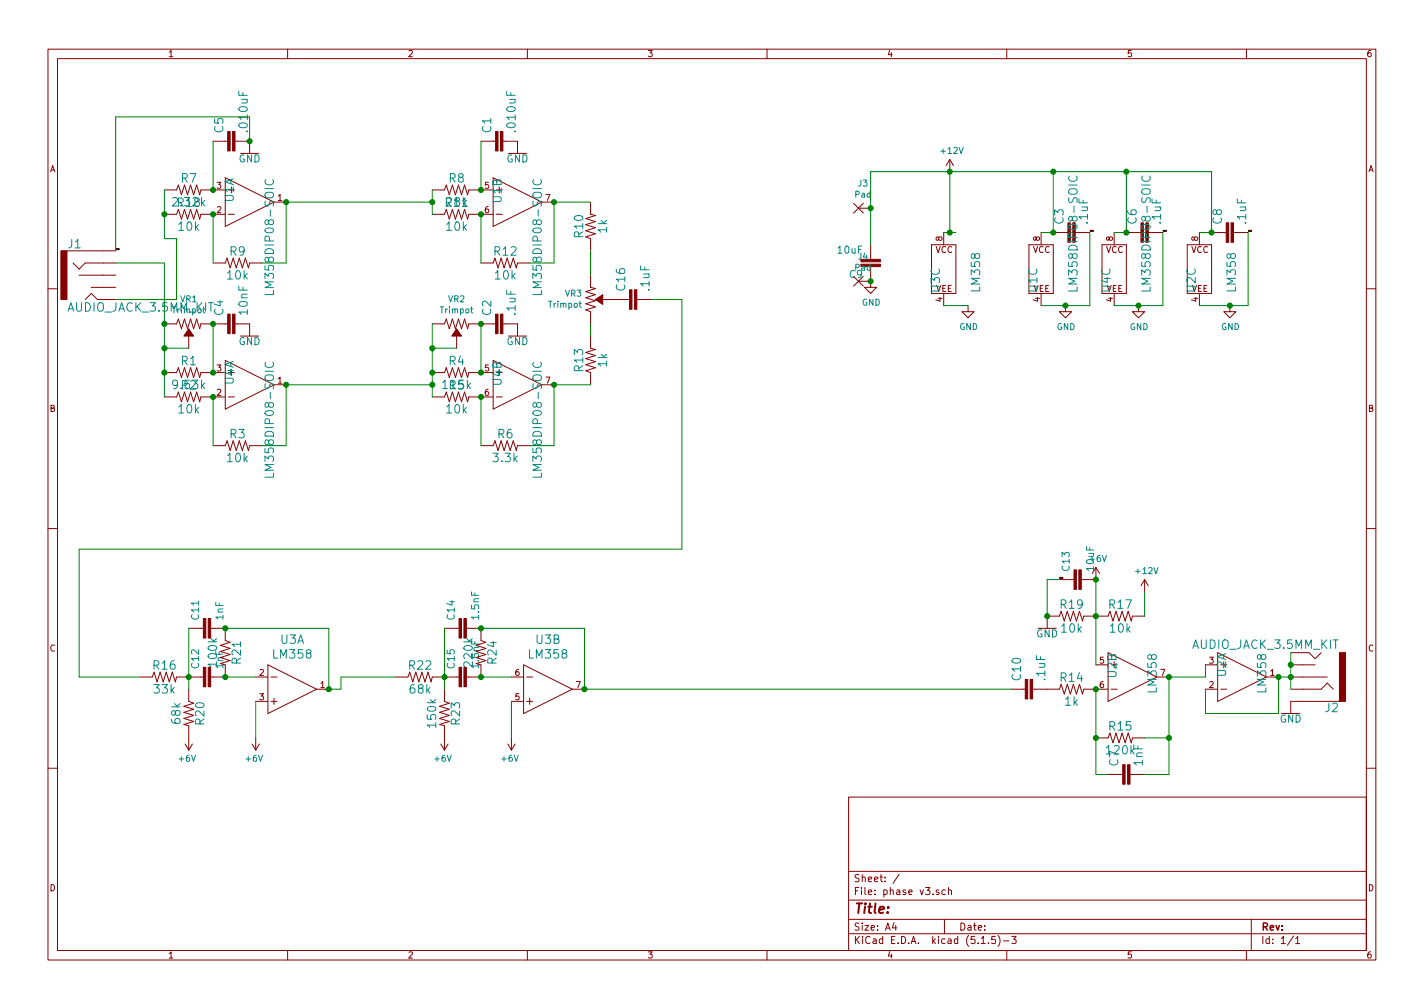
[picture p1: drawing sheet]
<svg xmlns="http://www.w3.org/2000/svg" width="297mm" height="210mm" viewBox="0 0 297 210" stroke-linecap="round" stroke-linejoin="round" font-family="sans-serif">
<g fill="none" stroke="#840000" stroke-width=".21">
<path d="M10 10.3h277v189.9h-277zM12 12.2h273v186.1h-273zM60 10.3v1.9M110 10.3v1.9M160 10.3v1.9M210 10.3v1.9M260 10.3v1.9M34.3 39.6h2.5l.4-1 .6 2 .7-2 .6 2 .7-2 .6 2 .6-2 .7 2 .2-1h5.1M44.4 29.5h3.1M47 37.1l10.1 5.1-10.1 5zM49 29.5h3.1v2.5M50.2 32h3.8"/>
<path d="M90.2 39.6h2.5l.4-1 .6 2 .7-2 .6 2 .6-2 .7 2 .6-2 .6 2 .3-1h5.1M100.3 29.5h3.1M102.9 37.1l10.1 5.1-10.1 5zM104.9 29.5h3v2.5M106 32h3.9M198.1 33.3l-.7 1.2M198.1 33.3v2.5M198.1 33.3l.8 1.2M14 52.3h10.1M15.2 54.9l1.3 1.2 1.3-1.2h6.3M16.5 57.4h7.6M19 59.9h5.1"/>
<path d="M34.3 44.7h2.5l.4-1 .6 2 .7-2 .6 2 .7-2 .6 2 .6-2 .7 2 .2-1h5.1M44.4 54.9h2.6l.4-1.1 .6 2.1 .6-2.1 .7 2.1 .6-2.1 .6 2.1 .7-2.1 .6 2.1 .3-1h2.5M47.6 44.7h1.3M57.1 42.2h2.6M90.2 44.7h2.5l.4-1 .6 2 .7-2 .6 2 .6-2 .7 2 .6-2 .6 2 .3-1h5.1M100.3 54.9h2.6l.4-1.1 .6 2.1 .6-2.1 .7 2.1 .6-2.1 .6 2.1 .7-2.1 .6 2.1 .2-1h2.6M103.5 44.7h1.3M113 42.2h2.6M123.2 57.4v2.5l1 .3-2 .6 2 .7-2 .6 2 .6-2 .7 2 .6-2 .6 1 .4v2.6M123.2 42.2v2.5l1 .3-2 .6 2 .6-2 .7 2 .6-2 .6 2 .7-2 .6 1 .4v2.5M178.1 42.4l2 2M178.1 57.7l2 2"/>
<path d="M179.1 43.4h2.5M179.1 58.7h2.5M180.1 42.4l-2 2M180.1 57.7l-2 2M181.6 58.7v1.2h1.3l-1.3 1.3-1.3-1.3h1.3M181.6 51v3.1M181.6 56.1v2.6M194.3 51h5.1v10.2h-5.1zM196.8 48.5v2.5M214.6 51h5.1v10.2h-5.1zM217.2 48.5v2.5M219.7 48.5h2.5"/>
<path d="M224.8 48.5h2.5M229.9 51h5v10.2h-5zM232.4 48.5v2.5M234.9 48.5h2.6M240 48.5h2.6M247.6 51h5.1v10.2h-5.1zM250.2 48.5v2.5M252.7 48.5h3.1M257.3 48.5h3M10 60.2h2M17.8 62.5l1.2-1.3 1.3 1.3M34.3 77.7h2.5l.4-1 .6 2 .7-2 .6 2 .7-2 .6 2 .6-2 .7 2 .2-1h5.1"/>
<path d="M34.3 67.6h2.5l.4-1.1 .6 2.1 .7-2.1 .6 2.1 .7-2.1 .6 2.1 .6-2.1 .7 2.1 .2-1h5.6M39.4 70.1v2.5M47 75.2l10.1 5.1-10.1 5zM49 67.6h3.1v2.5M50.2 70.1h3.8M90.2 77.7h2.5l.4-1 .6 2 .7-2 .6 2 .6-2 .7 2 .6-2 .6 2 .3-1h5.1M90.2 67.6h2.5l.4-1.1 .6 2.1 .7-2.1 .6 2.1 .6-2.1 .7 2.1 .6-2.1 .6 2.1 .3-1h5.6M95.2 70.1v2.5M102.9 75.2l10.1 5.1-10.1 5zM104.9 67.6h3v2.5M106 70.1h3.9M123.2 70.1v2.5l1 .3-2 .6 2 .7-2 .6 2 .6-2 .7 2 .6-2 .6 1 .4v2.6"/>
<path d="M125.7 62.5h5.6M132.8 62.5h3.1M196.8 61.2v2.5M201.9 63.7v1.3h1.3l-1.3 1.3-1.2-1.3h1.2M217.2 61.2v2.5M222.2 63.7v1.3h1.3l-1.3 1.3-1.2-1.3h1.2M232.4 61.2v2.5M237.5 63.7v1.3h1.3l-1.3 1.3-1.3-1.3h1.3M250.2 61.2v2.5M256.5 63.7v1.3h1.3l-1.3 1.3-1.2-1.3h1.2M285 60.2h2M34.3 82.8h2.5l.4-1 .6 2 .7-2 .6 2 .7-2 .6 2 .6-2 .7 2 .2-1h5.1"/>
<path d="M44.4 93h2.6l.4-1.1 .6 2.1 .6-2.1 .7 2.1 .6-2.1 .6 2.1 .7-2.1 .6 2.1 .3-1h2.5M47.6 82.8h1.3M57.1 80.3h2.6M90.2 82.8h2.5l.4-1 .6 2 .7-2 .6 2 .6-2 .7 2 .6-2 .6 2 .3-1h5.1M100.3 93h2.6l.4-1.1 .6 2.1 .6-2.1 .7 2.1 .6-2.1 .6 2.1 .7-2.1 .6 2.1 .2-1h2.6M103.5 82.8h1.3M113 80.3h2.6M10 110.3h2M228.6 118.4v2.5h-3M228.6 118.4l-.8 1.2M228.6 118.4l.8 1.2M285 110.3h2"/>
<path d="M39.4 131.1h3M43.9 131.1h3.1v2.5l1 .4-2 .6 2 .6-2 .7 2 .6-2 .7 2 .6-2 .6M47 138.7v2.5h-3.1M55.9 138.7l10.1 5.1-10.1 5zM92.7 131.1h3.1M97.3 131.1h3v2.5l1 .4-2 .6 2 .6-2 .7 2 .6-2 .7 2 .6-2 .6M100.3 138.7v2.5h-3M109.2 138.7l10.2 5.1-10.2 5zM216.5 131.1h3.8M221 120.9h3M228.6 138.7h2.5M231.1 136.1l10.2 5.1-10.2 5.1z"/>
<path d="M238.8 128.5h-2.6l-.2 1-.7-2-.6 2-.6-2-.7 2-.6-2-.6 2-.7-2-.4 1h-5l-.3 1-.6-2-.7 2-.6-2-.6 2-.7-2-.6 2-.6-2-.4 1h-2.6v2.6M238.8 120.9l-.8 1.3M238.8 120.9v2.5M238.8 120.9l.7 1.3M251.5 138.7h2.5M254 136.1l10.2 5.1-10.2 5.1zM269.2 138.7h5.1M273 136.1l1.3 1.3 1.3-1.3M29.2 141.2h2.5l.4-1 .7 2 .6-2 .6 2 .7-2 .6 2 .6-2 .7 2 .2-1h5.6M38.6 155.2l.8 1.3M39.4 143.8v2.5l1 .4-2 .6 2 .6-2 .7 2 .6-2 .7 2 .6-2 .6 1 .3v5.1M40.1 155.2l-.7 1.3"/>
<path d="M52.6 155.2l.7 1.3M53.3 141.2h2.6M53.3 146.3h2.6M53.3 153.9v2.6M54.1 155.2l-.8 1.3M56.5 141.2h1.3M56.5 146.3h1.3M57.1 145.7v1.2M66 143.8h2.6M82.5 141.2h2.6l.4-1 .6 2 .6-2 .7 2 .6-2 .6 2 .7-2 .6 2 .3-1h5.6M91.9 155.2l.8 1.3M92.7 143.8v2.5l1 .4-2 .6 2 .6-2 .7 2 .6-2 .7 2 .6-2 .6 1 .3v5.1"/>
<path d="M93.5 155.2l-.8 1.3M105.9 155.2l.8 1.3M106.7 141.2h2.5M106.7 153.9v2.6M106.7 146.3h2.5M107.4 155.2l-.7 1.3M109.9 141.2h1.2M109.9 146.3h1.2M110.5 145.7v1.2M119.4 143.8h2.5M210.8 143.8h3.1M215.4 143.8h5.6l.4-1.1 .6 2.1 .6-2.1 .7 2.1 .6-2.1 .6 2.1 .7-2.1 .6 2.1 .3-1h5"/>
<path d="M228.6 153.9h2.5l.4-1 .7 2 .6-2 .6 2 .7-2 .6 2 .6-2 .7 2 .2-1h2.6M231.8 143.8h1.2M241.3 141.2h2.5M251.5 143.8h2.5M254.6 143.8h1.3M264.2 141.2h2.5M267.3 148.8h3.8M269.2 141.2h7.7M269.2 143.8h6.4l1.3-1.3 1.2 1.3M279.4 146.3h-10.2v2.5M10 160.2h2M177 166.3h108v32h-108z"/>
<path d="M231.1 161.5h3.1M235.7 161.5h3.1M285 160.2h2M60 198.3v1.9M110 198.3v1.9M160 198.3v1.9M177 194.8h108M177 191.8h108M177 187.8h108M177 181.8h108M186.5 192.5l-.4 1h1M186.8 193v1"/>
<path d="M187.6 182.3l-1.3 2M195.8 185.7l-.3-.1-.2 .2v.2l.5 .2v.3h-.5M197 191.8v3M197.2 185.7l-.4-.1-.3 .3v.6l.3 .1 .4-.1M197.8 185.7l.2-.1 .4 .1 .1 .9M197.8 185.1v1.5M204.7 196.8h.8M206.2 196.7v.1M207.6 195.3h-.7l-.1 .7 .2-.1 .5 .1 .1 .7-.2 .1-.6-.1M208.2 195.1a1.71 1.71 0 0 1 0 2.3M209.3 196.3h1.2M210 198.3v1.9"/>
<path d="M211 195.3h1l-.5 .6 .4 .1v.7l-.2 .1-.7-.1M260 198.3v1.9M261 191.8v6.5M269.8 195.2l-1.2 2M270.3 195.8l.4-.5v1.5M270.3 196.8h.8"/>
</g>
<g fill="#840000" stroke="#840000" stroke-width=".21">
<path d="M239 46.5h.5v4h-.5z"/>
<path d="M238 46.5h.5v4h-.5z"/>
<path d="M96.8 129h.5v4.1h-.5z"/>
<path d="M95.8 129h.5v4.1h-.5z"/>
<path d="M96.8 139.2h.5v4.1h-.5z"/>
<path d="M95.8 139.2h.5v4.1h-.5z"/>
<path d="M223.8 46.5h.5v4h-.5z"/>
<path d="M222.8 46.5h.5v4h-.5z"/>
<path d="M12.7 52.3h1.3v10.2h-1.3z"/>
<path d="M225 118.9h.6v4h-.6z"/>
<path d="M224 118.9h.5v4h-.5z"/>
<path d="M214.9 141.7h.5v4.1h-.5z"/>
<path d="M213.9 141.7h.5v4.1h-.5z"/>
<path d="M132.3 60.4h.5v4.1h-.5z"/>
<path d="M131.3 60.4h.5v4.1h-.5z"/>
<path d="M43.4 129h.5v4.1h-.5z"/>
<path d="M42.4 129h.5v4.1h-.5z"/>
<path d="M43.4 139.2h.5v4.1h-.5z"/>
<path d="M42.4 139.2h.5v4.1h-.5z"/>
<path d="M179.6 54.1h4v.5h-4z"/>
<path d="M179.6 55.1h4v.5h-4z"/>
<path d="M279.4 136.1h1.3v10.2h-1.3z"/>
<path d="M235.2 159.5h.5v4.1h-.5z"/>
<path d="M234.2 159.5h.5v4.1h-.5z"/>
<path d="M39.4 68.6l1 1.5h-2z"/>
<path d="M95.2 68.6l1.1 1.5h-2.1z"/>
<path d="M124.2 62.5l1.5-1v2z"/>
<path d="M256.8 46.5h.5v4h-.5z"/>
<path d="M255.8 46.5h.5v4h-.5z"/>
<path d="M48.5 27.4h.5v4.1h-.5z"/>
<path d="M47.5 27.4h.5v4.1h-.5z"/>
<path d="M104.4 27.4h.5v4.1h-.5z"/>
<path d="M103.4 27.4h.5v4.1h-.5z"/>
<path d="M48.5 65.5h.5v4.1h-.5z"/>
<path d="M47.5 65.5h.5v4.1h-.5z"/>
<path d="M104.4 65.5h.5v4.1h-.5z"/>
<path d="M103.4 65.5h.5v4.1h-.5z"/>
</g>
<g fill="none" stroke="#008484" stroke-width=".21">
<path d="M55.4 37.5a.73 .73 0 0 0 0 .8 .73 .73 0 0 0 .9 .3 .69 .69 0 0 0 .7-.4 .69 .69 0 0 0-.1-.7M111.3 37.5a.73 .73 0 0 0 0 .8 .73 .73 0 0 0 .9 .3 .69 .69 0 0 0 .7-.4 .69 .69 0 0 0-.1-.7M223.1 36.7a.73 .73 0 0 0 0 .9 .73 .73 0 0 0 .8 .2 .69 .69 0 0 0 .7-.3 .69 .69 0 0 0-.1-.8M238.3 36.7a.73 .73 0 0 0 0 .9 .73 .73 0 0 0 .9 .2 .69 .69 0 0 0 .7-.3 .69 .69 0 0 0-.1-.8M224.7 59.8v.9h-1.8M239.9 59.8v.9h-1.7M55.4 75.6a.73 .73 0 0 0 0 .8 .73 .73 0 0 0 .9 .3 .69 .69 0 0 0 .7-.4 .69 .69 0 0 0-.1-.7M57 60.6v.8h-1.7M98.2 64.4h.5M98.3 64v1.1l.4 .2M111.3 75.6a.73 .73 0 0 0 0 .8 .73 .73 0 0 0 .9 .3 .69 .69 0 0 0 .7-.4 .69 .69 0 0 0-.1-.7M112.9 60.6v.8h-1.7"/>
<path d="M120.8 63.3h.5M121 62.8v1.1l.3 .2M57 98.7v.8h-1.7M112.9 98.7v.8h-1.7"/>
</g>
<g fill="none" stroke="#008400" stroke-width=".21">
<path d="M34.3 39.6v10.2h2.5v12.7h-12.7M44.4 29.5v10.1M52.1 29.5v-5.1h-28v27.9M90.2 39.6v5.1M100.3 29.5v10.1M198.1 35.8v12.7M219.7 35.8v12.7h-2.5M234.9 35.8v12.7h-2.5M24.1 54.9h10.2v27.9M44.4 44.7v10.2M90.2 42.2h-30.5v12.7h-5.1M100.3 44.7v10.2"/>
<path d="M123.2 42.2h-7.6v12.7h-5.1M123.2 52.3v5.1M196.8 48.5h2.6M227.3 48.5v15.2h-10.1M242.6 48.5v15.2h-10.2M250.2 48.5h2.5v-12.7h-71.1v15.2M260.3 48.5v15.2h-10.1M34.3 72.6h5.1M44.4 67.6v10.1M90.2 72.6h5M90.2 67.6v15.2M100.3 67.6v10.1"/>
<path d="M123.2 67.6v2.5M135.9 62.5h6.3v52h-125.7v26.7h12.7M196.8 63.7h5.1M44.4 82.8v10.2M90.2 80.3h-30.5v12.7h-5.1M100.3 82.8v10.2M123.2 80.3h-7.6v12.7h-5.1M39.4 131.1v12.7M47 131.1h21.6v12.7h2.5v-2.6h11.4M92.7 131.1v12.7M100.3 131.1h21.6v12.7h88.9M221 120.9h-2.6v7.6"/>
<path d="M228.6 120.9v17.8M238.8 123.4v5.1M251.5 138.7v2.5h-7.7v20.3h-5M269.2 136.1v7.7M47 141.2h6.3M53.3 146.3v7.6M100.3 141.2h6.4M106.7 146.3v7.6M228.6 143.8v17.7h2.5M238.8 153.9h5M269.2 141.2h-2.5v7.6h-15.2v-5"/>
</g>
<g fill="#008400" stroke="#008400" stroke-width=".25">
<circle cx="44.5" cy="77.7" r=".51"/>
<circle cx="222.3" cy="63.7" r=".51"/>
<circle cx="256.5" cy="63.7" r=".51"/>
<circle cx="228.6" cy="128.5" r=".51"/>
<circle cx="219.7" cy="48.5" r=".51"/>
<circle cx="237.5" cy="63.7" r=".51"/>
<circle cx="228.6" cy="143.8" r=".51"/>
<circle cx="228.6" cy="153.9" r=".51"/>
<circle cx="218.4" cy="128.5" r=".51"/>
<circle cx="90.2" cy="80.3" r=".51"/>
<circle cx="181.6" cy="43.4" r=".51"/>
<circle cx="181.6" cy="58.7" r=".51"/>
<circle cx="228.6" cy="120.9" r=".51"/>
<circle cx="34.3" cy="67.6" r=".51"/>
<circle cx="44.5" cy="67.6" r=".51"/>
<circle cx="100.3" cy="67.6" r=".51"/>
<circle cx="52.1" cy="29.5" r=".51"/>
<circle cx="269.2" cy="141.2" r=".51"/>
<circle cx="269.2" cy="138.7" r=".51"/>
<circle cx="100.3" cy="82.8" r=".51"/>
<circle cx="266.7" cy="141.2" r=".51"/>
<circle cx="39.4" cy="141.2" r=".51"/>
<circle cx="100.3" cy="39.6" r=".51"/>
<circle cx="34.3" cy="44.7" r=".51"/>
<circle cx="44.5" cy="39.6" r=".51"/>
<circle cx="100.3" cy="141.2" r=".51"/>
<circle cx="100.3" cy="131.1" r=".51"/>
<circle cx="44.5" cy="44.7" r=".51"/>
<circle cx="115.6" cy="80.3" r=".51"/>
<circle cx="90.2" cy="42.2" r=".51"/>
<circle cx="92.7" cy="141.2" r=".51"/>
<circle cx="59.7" cy="42.2" r=".51"/>
<circle cx="47" cy="131.1" r=".51"/>
<circle cx="115.6" cy="42.2" r=".51"/>
<circle cx="47" cy="141.2" r=".51"/>
<circle cx="44.5" cy="82.8" r=".51"/>
<circle cx="59.7" cy="80.3" r=".51"/>
<circle cx="235" cy="48.5" r=".51"/>
<circle cx="243.8" cy="141.2" r=".51"/>
<circle cx="243.8" cy="153.9" r=".51"/>
<circle cx="219.7" cy="35.8" r=".51"/>
<circle cx="90.2" cy="72.6" r=".51"/>
<circle cx="90.2" cy="77.7" r=".51"/>
<circle cx="198.1" cy="48.5" r=".51"/>
<circle cx="198.1" cy="35.8" r=".51"/>
<circle cx="235" cy="35.8" r=".51"/>
<circle cx="252.7" cy="48.5" r=".51"/>
<circle cx="34.3" cy="72.6" r=".51"/>
<circle cx="34.3" cy="77.7" r=".51"/>
<circle cx="100.3" cy="77.7" r=".51"/>
<circle cx="100.3" cy="44.7" r=".51"/>
<circle cx="121.9" cy="143.8" r=".51"/>
<circle cx="68.6" cy="143.8" r=".51"/>
</g>
<text font-size="2.8" fill="#840000" x="178" y="190.5">Title:</text>
<g font-size="2.5" fill="#008484">
<text x="46.6" y="27.7" transform="rotate(-90 46.6 27.7)">C5</text>
<text x="51.7" y="27.2" transform="rotate(-90 51.7 27.2)">.010uF</text>
<text x="102.5" y="27.7" transform="rotate(-90 102.5 27.7)">C1</text>
<text x="107.6" y="27.2" transform="rotate(-90 107.6 27.2)">.010uF</text>
<text x="37.8" y="38.1">R7</text>
<text x="93.7" y="38.1">R8</text>
<text x="36.3" y="43.1">2.32k</text>
<text x="37.1" y="43.2">R18</text>
<text x="48.8" y="42.2" transform="rotate(-90 48.8 42.2)">U1A</text>
<text x="93" y="43.2">R11</text>
<text x="104.6" y="42.3" transform="rotate(-90 104.6 42.3)">U1B</text>
<text x="221.9" y="46.7" transform="rotate(-90 221.9 46.7)">C3</text>
<text x="226.9" y="46.6" transform="rotate(-90 226.9 46.6)">.1uF</text>
<text x="237.1" y="46.7" transform="rotate(-90 237.1 46.7)">C6</text>
<text x="242.2" y="46.6" transform="rotate(-90 242.2 46.6)">.1uF</text>
<text x="254.9" y="46.7" transform="rotate(-90 254.9 46.7)">C8</text>
<text x="260" y="46.6" transform="rotate(-90 260 46.6)">.1uF</text>
<text x="14.2" y="51.8">J1</text>
<text x="37.3" y="48.2">10k</text>
<text x="48" y="53.3">R9</text>
<text x="93.2" y="48.2">10k</text>
<text x="103.1" y="53.3">R12</text>
<text x="121.7" y="49.5" transform="rotate(-90 121.7 49.5)">R10</text>
<text x="126.6" y="48.6" transform="rotate(-90 126.6 48.6)">1k</text>
<text x="47.5" y="58.3">10k</text>
<text x="103.4" y="58.3">10k</text>
<text x="224.8" y="59.5" transform="rotate(-90 224.8 59.5)">LM358DIP08-SOIC</text>
<text x="240" y="59.5" transform="rotate(-90 240 59.5)">LM358DIP08-SOIC</text>
<text x="14.2" y="65">AUDIO_JACK_3.5MM_KIT</text>
<text x="46.6" y="65.8" transform="rotate(-90 46.6 65.8)">C4</text>
<text x="51.7" y="65.6" transform="rotate(-90 51.7 65.6)">10nF</text>
<text x="57.1" y="60.2" transform="rotate(-90 57.1 60.2)">LM358DIP08-SOIC</text>
<text x="102.5" y="65.8" transform="rotate(-90 102.5 65.8)">C2</text>
<text x="107.6" y="65.7" transform="rotate(-90 107.6 65.7)">.1uF</text>
<text x="113" y="60.2" transform="rotate(-90 113 60.2)">LM358DIP08-SOIC</text>
<text x="130.4" y="60.5" transform="rotate(-90 130.4 60.5)">C16</text>
<text x="135.5" y="60.6" transform="rotate(-90 135.5 60.6)">.1uF</text>
<text x="196.1" y="60.9" transform="rotate(-90 196.1 60.9)">U3C</text>
<text x="204.5" y="60.7" transform="rotate(-90 204.5 60.7)">LM358</text>
<text x="216.4" y="60.9" transform="rotate(-90 216.4 60.9)">U1C</text>
<text x="231.6" y="60.9" transform="rotate(-90 231.6 60.9)">U4C</text>
<text x="249.4" y="60.9" transform="rotate(-90 249.4 60.9)">U2C</text>
<text x="257.8" y="60.7" transform="rotate(-90 257.8 60.7)">LM358</text>
<text x="37.8" y="76.2">R1</text>
<text x="93.7" y="76.2">R4</text>
<text x="121.7" y="77.4" transform="rotate(-90 121.7 77.4)">R13</text>
<text x="126.6" y="76.5" transform="rotate(-90 126.6 76.5)">1k</text>
<text x="36.3" y="81.2">9.53k</text>
<text x="37.8" y="81.3">R2</text>
<text x="48.8" y="80.3" transform="rotate(-90 48.8 80.3)">U4A</text>
<text x="92.5" y="81.2">115k</text>
<text x="93.7" y="81.3">R5</text>
<text x="104.6" y="80.4" transform="rotate(-90 104.6 80.4)">U4B</text>
<text x="37.3" y="86.3">10k</text>
<text x="93.2" y="86.3">10k</text>
<text x="48" y="91.4">R3</text>
<text x="103.8" y="91.4">R6</text>
<text x="47.5" y="96.4">10k</text>
<text x="57.1" y="98.3" transform="rotate(-90 57.1 98.3)">LM358DIP08-SOIC</text>
<text x="103" y="96.4">3.3k</text>
<text x="113" y="98.3" transform="rotate(-90 113 98.3)">LM358DIP08-SOIC</text>
<text x="221.3" y="127">R19</text>
<text x="221.5" y="132">10k</text>
<text x="231.4" y="127">R17</text>
<text x="231.6" y="132">10k</text>
<text x="57.1" y="137.4">LM358</text>
<text x="58.5" y="134.3">U3A</text>
<text x="110.5" y="137.4">LM358</text>
<text x="111.8" y="134.3">U3B</text>
<text x="248.8" y="135.4">AUDIO_JACK_3.5MM_KIT</text>
<text x="32" y="139.7">R16</text>
<text x="45.3" y="138.9" transform="rotate(-90 45.3 138.9)">100k</text>
<text x="50.3" y="138.4" transform="rotate(-90 50.3 138.4)">R21</text>
<text x="85.4" y="139.7">R22</text>
<text x="98.6" y="138.9" transform="rotate(-90 98.6 138.9)">220k</text>
<text x="103.6" y="138.4" transform="rotate(-90 103.6 138.4)">R24</text>
<text x="213" y="141.8" transform="rotate(-90 213 141.8)">C10</text>
<text x="218.1" y="141.9" transform="rotate(-90 218.1 141.9)">.1uF</text>
<text x="221.3" y="142.2">R14</text>
<text x="232.9" y="141.3" transform="rotate(-90 232.9 141.3)">U2B</text>
<text x="255.8" y="141.2" transform="rotate(-90 255.8 141.2)">U2A</text>
<text x="32.2" y="144.7">33k</text>
<text x="85.6" y="144.7">68k</text>
<text x="222.1" y="147.2">1k</text>
<text x="241.3" y="144.3" transform="rotate(-90 241.3 144.3)">LM358</text>
<text x="264.2" y="144.3" transform="rotate(-90 264.2 144.3)">LM358</text>
<text x="276.4" y="148.6">J2</text>
<text x="37.7" y="150.9" transform="rotate(-90 37.7 150.9)">68k</text>
<text x="42.6" y="151.1" transform="rotate(-90 42.6 151.1)">R20</text>
<text x="91" y="151.6" transform="rotate(-90 91 151.6)">150k</text>
<text x="96" y="151.1" transform="rotate(-90 96 151.1)">R23</text>
<text x="231.4" y="152.4">R15</text>
<text x="230.9" y="157.4">120k</text>
<text x="233.3" y="159.8" transform="rotate(-90 233.3 159.8)">C7</text>
<text x="238.4" y="159.7" transform="rotate(-90 238.4 159.7)">1nF</text>
</g>
<g font-size="2.1" fill="#008484">
<text x="49.8" y="33.9">GND</text>
<text x="105.6" y="33.9">GND</text>
<text x="174.8" y="52.9">10uF</text>
<text x="177.2" y="58">C9</text>
<text x="49.8" y="72">GND</text>
<text x="105.6" y="72">GND</text>
<text x="223.1" y="119" transform="rotate(-90 223.1 119)">C13</text>
<text x="228.2" y="119" transform="rotate(-90 228.2 119)">10uF</text>
<text x="41.5" y="129.2" transform="rotate(-90 41.5 129.2)">C11</text>
<text x="46.6" y="129.3" transform="rotate(-90 46.6 129.3)">1nF</text>
<text x="94.8" y="129.2" transform="rotate(-90 94.8 129.2)">C14</text>
<text x="99.9" y="129.1" transform="rotate(-90 99.9 129.1)">1.5nF</text>
<text x="216.1" y="132.9">GND</text>
<text x="41.5" y="139.3" transform="rotate(-90 41.5 139.3)">C12</text>
<text x="46.6" y="139.4" transform="rotate(-90 46.6 139.4)">1nF</text>
<text x="94.8" y="139.3" transform="rotate(-90 94.8 139.3)">C15</text>
<text x="266.9" y="150.7">GND</text>
</g>
<g font-size="2.1" fill="#840000">
<text x="99.9" y="139.2" transform="rotate(-90 99.9 139.2)">1.5nF</text>
<text x="178" y="184">Sheet: /</text>
<text x="178" y="186.7">File: phase v3.sch</text>
<text x="178" y="196.9">KiCad E.D.A. kicad (5.1.5)-3</text>
<text x="178" y="194.1">Size: A4</text>
<text x="200" y="194.1">Date:</text>
<text x="263" y="194.1">Rev:</text>
<text x="263" y="196.9">Id: 1/1</text>
</g>
<g font-size="1.8" fill="#840000">
<text x="35" y="11.9">1</text>
<text x="85" y="11.9">2</text>
<text x="135" y="11.9">3</text>
<text x="185" y="11.9">4</text>
<text x="235" y="11.9">5</text>
<text x="285" y="11.9">6</text>
<text x="10.4" y="35.9">A</text>
<text x="285.4" y="35.9">A</text>
<text x="45.2" y="39.4">3</text>
<text x="57.9" y="41.9">1</text>
<text x="101.1" y="39.4">5</text>
<text x="113.8" y="41.9">7</text>
<text x="45.2" y="44.4">2</text>
<text x="101.1" y="44.4">6</text>
<text x="195.1" y="52.8">VCC</text>
<text x="196.6" y="50.3" transform="rotate(-90 196.6 50.3)">8</text>
<text x="215.4" y="52.8">VCC</text>
<text x="216.9" y="50.3" transform="rotate(-90 216.9 50.3)">8</text>
<text x="230.7" y="52.8">VCC</text>
<text x="232.2" y="50.3" transform="rotate(-90 232.2 50.3)">8</text>
<text x="248.5" y="52.8">VCC</text>
<text x="249.9" y="50.3" transform="rotate(-90 249.9 50.3)">8</text>
<text x="195.2" y="60.9">VEE</text>
<text x="196.6" y="63" transform="rotate(-90 196.6 63)">4</text>
<text x="215.5" y="60.9">VEE</text>
<text x="216.9" y="63" transform="rotate(-90 216.9 63)">4</text>
<text x="230.8" y="60.9">VEE</text>
<text x="232.2" y="63" transform="rotate(-90 232.2 63)">4</text>
<text x="248.6" y="60.9">VEE</text>
<text x="249.9" y="63" transform="rotate(-90 249.9 63)">4</text>
<text x="45.2" y="77.5">3</text>
<text x="101.1" y="77.5">5</text>
<text x="45.2" y="82.5">2</text>
<text x="57.9" y="80">1</text>
<text x="101.1" y="82.5">6</text>
<text x="113.8" y="80">7</text>
<text x="10.4" y="85.9">B</text>
<text x="285.4" y="85.9">B</text>
<text x="10.4" y="135.9">C</text>
<text x="285.4" y="135.9">C</text>
<text x="54.1" y="141">2</text>
<text x="66.8" y="143.5">1</text>
<text x="107.5" y="141">6</text>
<text x="120.2" y="143.5">7</text>
<text x="229.4" y="138.4">5</text>
<text x="229.4" y="143.5">6</text>
<text x="242.1" y="141">7</text>
<text x="252.2" y="143.5">2</text>
<text x="252.2" y="138.4">3</text>
<text x="264.9" y="141">1</text>
<text x="54.1" y="146">3</text>
<text x="107.5" y="146">5</text>
<text x="10.4" y="185.9">D</text>
<text x="285.4" y="185.9">D</text>
<text x="35" y="199.9">1</text>
<text x="85" y="199.9">2</text>
<text x="135" y="199.9">3</text>
<text x="185" y="199.9">4</text>
<text x="235" y="199.9">5</text>
<text x="285" y="199.9">6</text>
</g>
<g font-size="1.8" fill="#008484">
<text x="196.4" y="32.1">+12V</text>
<text x="178.4" y="41.2">Pad</text>
<text x="179" y="38.9">J3</text>
<text x="178.4" y="56.5">Pad</text>
<text x="179" y="54.1">J4</text>
<text x="36.1" y="65.3">Trimpot</text>
<text x="37.7" y="63">VR1</text>
<text x="92" y="65.3">Trimpot</text>
<text x="93.5" y="63">VR2</text>
<text x="114.6" y="64.2">Trimpot</text>
<text x="117.9" y="61.9">VR3</text>
<text x="179.8" y="63.7">GND</text>
<text x="200.1" y="68.8">GND</text>
<text x="220.4" y="68.8">GND</text>
<text x="235.7" y="68.8">GND</text>
<text x="254.7" y="68.8">GND</text>
<text x="227.4" y="117.2">+6V</text>
<text x="237.1" y="119.7">+12V</text>
<text x="37.4" y="158.9">+6V</text>
<text x="51.4" y="158.9">+6V</text>
<text x="90.7" y="158.9">+6V</text>
<text x="104.7" y="158.9">+6V</text>
</g>
<g font-size=".4">
<text x="24.1" y="52.1">GND</text>
<text x="227.3" y="48.3">GND</text>
<text x="242.6" y="48.3">GND</text>
<text x="260.3" y="48.3">GND</text>
<text x="221" y="120.7">GND</text>
</g>
</svg>
